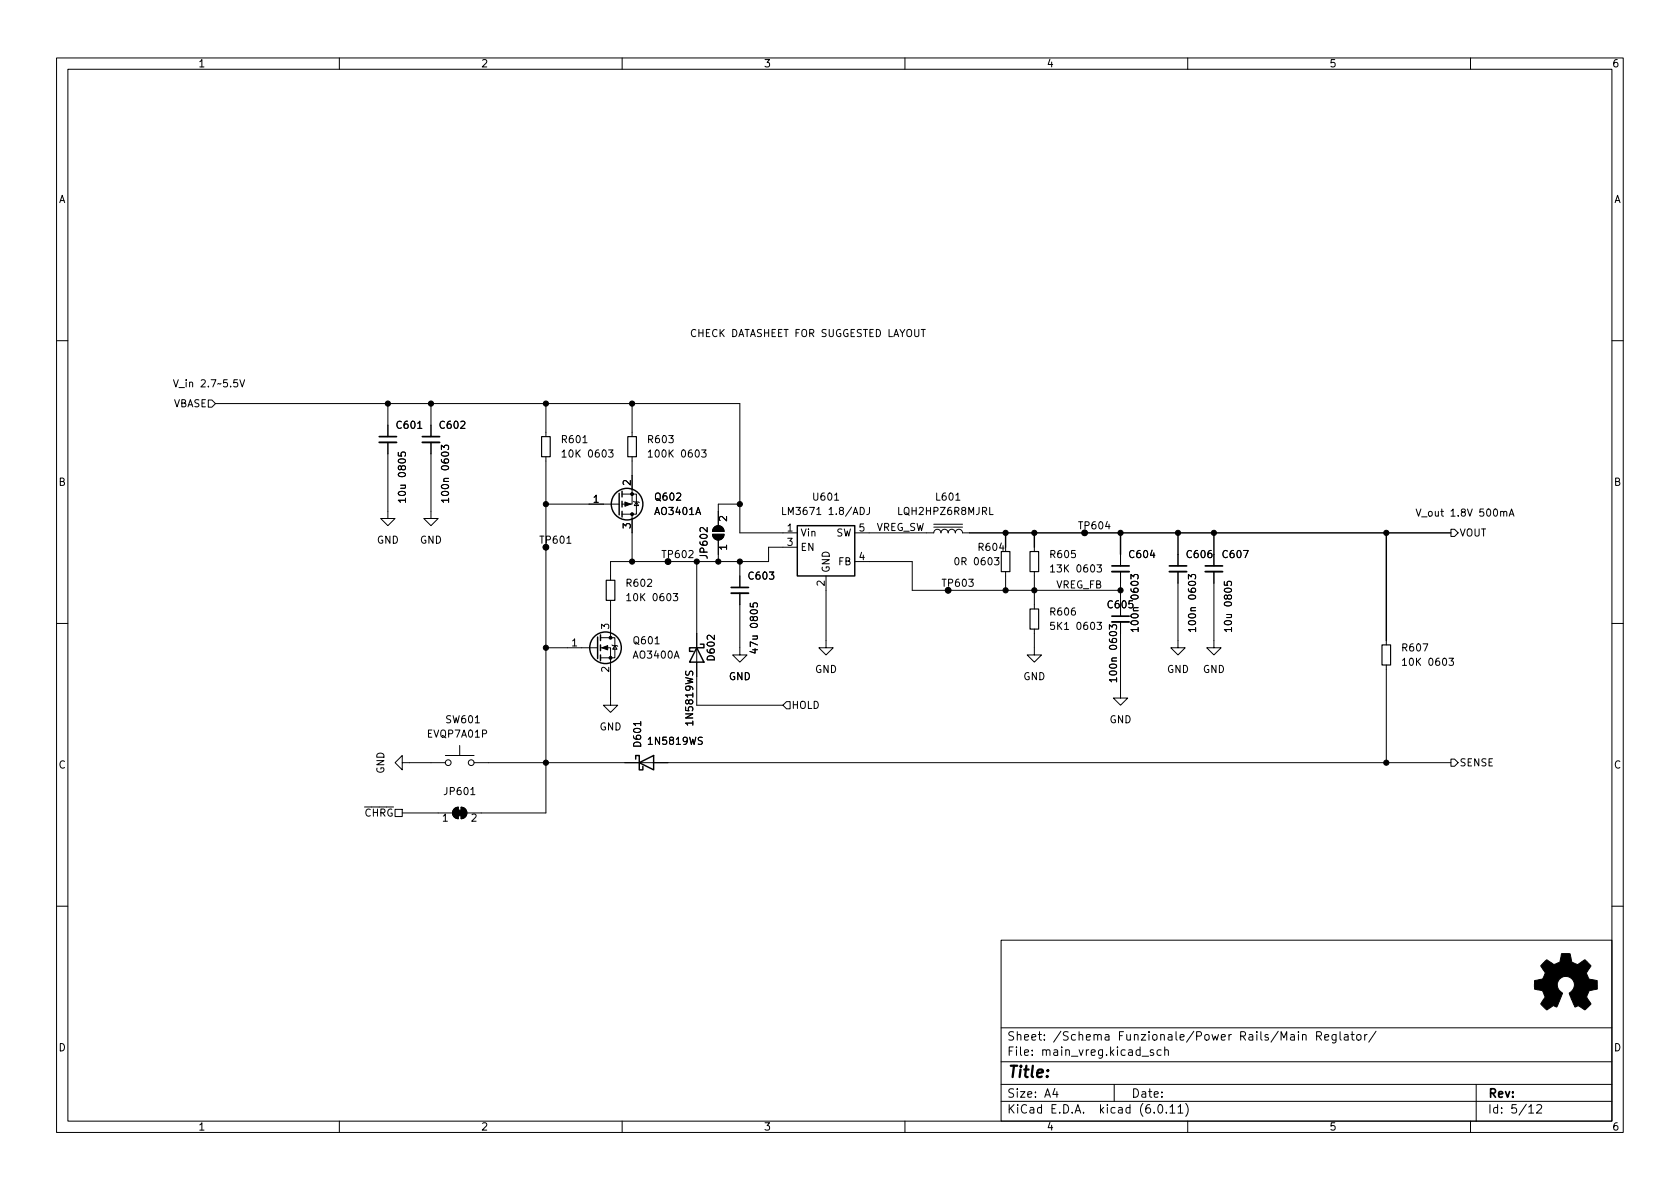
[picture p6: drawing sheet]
<svg xmlns="http://www.w3.org/2000/svg" width="297mm" height="210mm" viewBox="0 0 297 210" stroke-linecap="round" stroke-linejoin="round" font-family="sans-serif">
<g fill="none" stroke="#000" stroke-width=".18">
<path d="M10 10.2h277v190.1h-277zM12 12.2h273v186.1h-273zM60 10.2v2M110 10.2v2M160 10.2v2M210 10.2v2M260 10.2v2M10 60.2h2M36.8 70.7h.7l.6 .7-.6 .6h-.7zM38.1 71.4h92.7v22.8h10.2M42.4 67.1l.4 1.3 .5-1.3M68.6 78.2v13.5h1.2l-1.2 1.3-1.3-1.3h1.3"/>
<path d="M68.6 71.4v5.8M70.4 80v.6l.6 .1-.1-.2 .1-.4 .2-.2 .4 .1 .1 .2-.1 .5M73.9 75.8h.7M76.2 78.2v13.5h1.3l-1.3 1.3-1.3-1.3h1.3M76.2 71.4v5.8M78 79.5v-.8l.5 .5 .1-.4h.6l.1 .2-.1 .5M96.5 71.4v5.8M103.1 78.3h.7M107.6 79.6h.8l-.4 .4 .3 .2v.5l-.1 .1-.6-.1M111.8 71.4v5.8M124.1 79.6h.7l-.4 .4 .4 .2v.5l-.2 .1-.5-.1M285 60.2h2"/>
<path d="M79.3 84.6l-.8 .1v.3l.1 .1M96.5 80.8v63h-14M96.5 89.1h13M100.2 96.1h.8M110 87.4h2.5v3.5h-2.5M111.8 80.8v8.3h-1.8M111.8 90.9v8.4M112 88.6l.1 .2h.8l.1 .1M112.5 88.8l.4 .6h-.8zM123 91l.5-1.3 .4 1.3M123.2 99.3v25.4h15.2M125 93.3v.8l-.9-.8-.3 .2 .1 .5"/>
<path d="M126 94.5h2a1.02 1.02 0 0 1-1 1 1.02 1.02 0 0 1-1-1zM126.3 93.3a1.02 1.02 0 0 1 1.1-.3 1.02 1.02 0 0 1 .6 1h-2zM127 95.5v3.8M128.5 96.8h-1.3l.4 .3M128.5 91.3v.8l-.9-.8-.4 .3 .1 .5M130.8 99.3v4.6M130.8 89.1h-3.8v3.9M141 96.8h-5.1v2.5h-28v3.3M144.4 90.1l.4-.4v1.3M144.4 91h.7M147.6 88.5h.7M151.1 94.2h14a.64 .64 0 0 1 .6-.6 .64 .64 0 0 1 .7 .6 .64 .64 0 0 1 .6-.6 .64 .64 0 0 1 .6 .6 .64 .64 0 0 1 .7-.6 .64 .64 0 0 1 .6 .6 .64 .64 0 0 1 .6-.6 .64 .64 0 0 1 .7 .6h1.2"/>
<path d="M151.1 99.3h10.2v5.1h36.8M153.7 89.7v.9a.41 .41 0 0 1-.5 .4M165.1 93.2h5.1M165.1 92.7h5.1M169 88.5h.7M175 89.7v1.3h.6M175.8 98.6h.8l-.4 .5 .4 .1v.6l-.2 .1-.6-.1M177 96l-.3 .9h.8M177.8 96.8v.7M182.9 96.8v.7M194 99.9h.8l-.5 .5 .4 .1v.5l-.2 .2-.5-.2M198.1 98v2.1"/>
<path d="M203.7 97.3l-.3 .9h.8M208.3 98v2.1M214.6 98v2.1M219.8 97.3h.9l-.5 1.3M256.5 93.6h.7l.6 .6-.6 .7h-.7zM10 110.2h2M96.5 114.5h9.2M106.2 114.5h1.7v10.2h1.3l-1.3 1.3-1.2-1.3h1.2M106.2 112.8h2.5v3.5h-2.5M107.9 106.2v6.6M108.2 114l.1 .2h.8l.1 .1M108.7 114.2l.4 .6h-.8z"/>
<path d="M115.8 113.9h.8M119 105h.8l-.4 .4 .4 .2v.5l-.2 .1-.6-.1M119.2 116.4l.4-1.3 .5 1.3M121.3 118.7l-.1 .5 .1 .1h.4l.3-.5 .3-.1 .2 .2-.1 .5M130.8 104.9v10.9h1.3l-1.3 1.3-1.3-1.3h1.3M132.7 106.7v.6h.6l-.2-.1 .1-.5 .2-.1 .4 .1 .1 .1-.1 .5M146 101.8v12.7h1.3l-1.3 1.3-1.2-1.3h1.2M177.8 101.1v3.3M182.9 111.2v4.6h1.2l-1.2 1.3-1.3-1.3h1.3M182.9 101.1v6.6M188.2 111.3h.7M194 110h.8l-.5 .5 .4 .1v.6l-.2 .1-.5-.1"/>
<path d="M196.2 111.3v-.8l.4 .4 .2-.4h.5l.1 .2-.1 .6M197.4 116.3l-.8 .1v.3l.1 .2M198.1 110v13.4h1.3l-1.3 1.3-1.3-1.3h1.3M198.1 101.1v7.9M200 102.4v-.8l.4 .4 .2-.4h.5l.1 .2-.1 .6M201.2 107.5h-.8v.3l.1 .2M208.3 101.1v13.4h1.2l-1.2 1.3-1.3-1.3h1.3M210.1 102.4v-.8l.5 .4 .1-.4h.6l.1 .2-.1 .6M211.4 107.5h-.8l-.1 .3 .2 .2M214.6 101.1v13.4h1.3l-1.3 1.3-1.2-1.3h1.2M216.5 102.9v.6h.6l-.1-.2v-.4l.2-.1 .4 .1 .1 .1-.1 .5M245.1 113.3v.7"/>
<path d="M245.1 117.6v17.3M251.6 113.9h.8l-.5 1.2M256.2 116.4h.8l-.4 .5 .3 .1v.5l-.2 .2-.5-.2M285 110.2h2M71.1 134.9v-1.3l-1.3 1.3 1.3 1.2v-1.2h7.6M78.7 133.6h5.1M81.3 131.8v1.8M83.2 139.6l.4-.3v1.2M83.8 134.9h172.7M84 127.8h.8M113.3 127.6v.7M124.2 130.4h-.5l-.2 .1v.3l.6 .3 .1 .3-.3 .2h-.4"/>
<path d="M139.1 124.1h.6v1.2h-.6l-.7-.6zM256.5 134.2h.7l.6 .7-.6 .6h-.7zM64.4 142.7h5.2M71.1 143.8h8.9M78.4 144.3l.3-.3v1.2M80.3 143l.7-.3v2.1a1.02 1.02 0 0 1-.9-.7 1.02 1.02 0 0 1 .2-1.1zM81.5 142.7a1.02 1.02 0 0 1 1.1 1.1 1.02 1.02 0 0 1-1.1 1zM83.2 140.5h.8M83.5 144.1l.4-.1 .3 .3-.8 .9h.8M10 160.2h2M177 166.3h108v32h-108zM285 160.2h2"/>
<path d="M60 198.3v2M110 198.3v2M160 198.3v2M177 194.8h108M177 191.8h108M177 187.8h108M177 181.8h108M182.5 186.5v.1M182.5 185.7v.1M184.6 183.8v.1M184.6 183v.1M195.4 183h.6l.1 .9"/>
<path d="M196.1 183.3l-.5 .1a.29 .29 0 0 0-.2 .2 .29 .29 0 0 0 .2 .3h.5M197 191.8v3M205.3 185.7l-.4-.1-.3 .3v.4l.1 .3h.6M205.9 185.8l.2-.2 .4 .1 .1 .9M205.9 185.1v1.5M209.6 195.1a1.72 1.72 0 0 1 0 2.3M210 198.3v2M214.3 182.9l.3 1 .3-.7 .2 .7 .3-1M215.9 183.4l.7-.1v-.3l-.5-.1-.2 .2 .1 .8h.6M217.3 182.9v1M217.7 182.9l-.3 .1-.1 .2M230.3 183.1l.2-.2 .4 .1v.9"/>
<path d="M230.3 182.9v1M243.3 182.4l-1.3 1.9M260 198.3v2M261 191.8v6.5M271.7 195.5l.6-.2 .2 .2 .1 .3-.9 1h.9"/>
<circle cx="96.5" cy="96.8" r=".51"/>
<circle cx="118.1" cy="99.3" r=".51"/>
<circle cx="191.8" cy="94.2" r=".51"/>
<circle cx="167.6" cy="104.4" r=".51"/>
<circle cx="79.2" cy="134.9" r=".51"/>
<circle cx="83.3" cy="134.9" r=".51"/>
</g>
<path d="M67.1 78.2h3M74.7 78.2h3M129.3 104.9h3M196.6 101.1h3M196.6 110h3M206.8 101.1h3M213.1 101.1h3.1" fill="none" stroke="#000" stroke-width=".33"/>
<path d="M67.1 77.2h3M74.7 77.2h3M129.3 103.9h3M196.6 100.1h3M196.6 109h3M206.8 100.1h3M213.1 100.1h3.1" fill="none" stroke="#000" stroke-width=".3"/>
<path d="M95.8 77.2h1.5v3.6h-1.5zM111 77.2h1.5v3.6h-1.5zM177 97.5h1.6v3.6h-1.6zM182.1 97.5h1.5v3.6h-1.5zM107.2 102.6h1.5v3.6h-1.5zM182.1 107.7h1.5v3.5h-1.5zM244.3 114h1.6v3.6h-1.6z" fill="none" stroke="#000" stroke-width=".2"/>
<g fill="#000" stroke="#000" stroke-width=".18">
<path d="M110.5 88.8l1 .3-1 .4zM126 94.5h2a1.02 1.02 0 0 1-1 1 1.02 1.02 0 0 1-1-1zM126.3 93.3a1.02 1.02 0 0 1 1.1-.3 1.02 1.02 0 0 1 .6 1h-2zM106.4 114.5l1-.3v.7zM80.8 143.3h1v1h-1zM80.3 143l.7-.3v2.1a1.02 1.02 0 0 1-.9-.7 1.02 1.02 0 0 1 .2-1.1zM81.5 142.7a1.02 1.02 0 0 1 1.1 1.1 1.02 1.02 0 0 1-1.1 1zM272.9 170.2l.6-.5 .9 .6a.62 .62 0 0 0 1 0l.2-.1a1.62 1.62 0 0 0 .4-1.3l.1-.3 1.5 .1 .2 .7a.74 .74 0 0 0 .6 1l.5 .2 1.3-.9 1.1 1.1-.4 .6a.75 .75 0 0 0-.2 1.2l.2 .5 1.5 .3v1.5l-1.4 .3-.1 .1a1.23 1.23 0 0 0-.3 1.2l.7 1-.1 .2-1 .9-.8-.6a.54 .54 0 0 0-.9 .1l-1-2.4a2.33 2.33 0 0 0 .8-1.9 1.54 1.54 0 0 0-2.5-.7 1.54 1.54 0 0 0 .5 2.5l-1.1 2.5a.69 .69 0 0 0-1.1 .1l-.6 .4-1.1-1.1 .8-1.2-.2-.5a.71 .71 0 0 0-.9-.7l-.8-.2v-1.5l.5-.1a1.11 1.11 0 0 0 1.2-.7 .72 .72 0 0 0-.2-1.2l-.4-.6z"/>
<circle cx="68.6" cy="71.4" r=".46"/>
<circle cx="76.2" cy="71.4" r=".46"/>
<circle cx="96.5" cy="71.4" r=".46"/>
<circle cx="111.8" cy="71.4" r=".46"/>
<circle cx="96.5" cy="96.8" r=".46"/>
<circle cx="96.5" cy="89.1" r=".46"/>
<circle cx="111.8" cy="99.3" r=".46"/>
<circle cx="111.8" cy="90.9" r=".25"/>
<circle cx="111.8" cy="87.4" r=".25"/>
<circle cx="118.1" cy="99.3" r=".46"/>
<circle cx="123.2" cy="99.3" r=".46"/>
<circle cx="127" cy="99.3" r=".46"/>
<circle cx="130.8" cy="99.3" r=".46"/>
<circle cx="130.8" cy="89.1" r=".46"/>
<circle cx="177.8" cy="94.2" r=".46"/>
<circle cx="182.9" cy="94.2" r=".46"/>
<circle cx="191.8" cy="94.2" r=".46"/>
<circle cx="198.1" cy="94.2" r=".46"/>
<circle cx="208.3" cy="94.2" r=".46"/>
<circle cx="214.6" cy="94.2" r=".46"/>
<circle cx="245.1" cy="94.2" r=".46"/>
<circle cx="96.5" cy="114.5" r=".46"/>
<circle cx="107.9" cy="112.8" r=".25"/>
<circle cx="107.9" cy="116.3" r=".25"/>
<circle cx="167.6" cy="104.4" r=".46"/>
<circle cx="177.8" cy="104.4" r=".46"/>
<circle cx="182.9" cy="104.4" r=".46"/>
<circle cx="198.1" cy="104.4" r=".46"/>
<circle cx="96.5" cy="134.9" r=".46"/>
<circle cx="245.1" cy="134.9" r=".46"/>
</g>
<g fill="none" stroke="#000" stroke-width=".25">
<path d="M109.5 87.2v3.9M110 86.9v1M110 88.6v1.1M110 90.4v1M141 93h10.1v8.8h-10.1zM171.4 94.2h85.1M177.8 94.2v2.6M182.9 94.2v2.6M198.1 94.2v3.8M208.3 94.2v3.8M214.6 94.2v3.8M245.1 94.2v19.1"/>
<path d="M105.7 112.6v3.9M106.2 112.3v1M106.2 114v1.1M106.2 115.8v1M123.2 114.5l1.3 2.6h-2.6zM123.8 113.9h.7v.6h-2.6v.7h.7M112.4 134.2v-.6h.6v2.5h.7v-.6M113 134.9l2.6-1.3v2.5z"/>
<circle cx="110.9" cy="89.1" r="2.79"/>
<circle cx="107.1" cy="114.5" r="2.79"/>
</g>
<text font-size="2.8" x="178" y="191.2">Title:</text>
<g font-size="2.1">
<text x="178" y="184.5">Sheet:</text>
<text x="186.2" y="184.5">/Schema</text>
<text x="197.8" y="184.5">Funzionale/Power</text>
<text x="219.4" y="184.5">Rails/Main</text>
<text x="233" y="184.5">Reglator/</text>
<text x="178" y="187.2">File:</text>
<text x="184.4" y="187.2">main_vreg.kicad_sch</text>
<text x="178" y="197.4">KiCad</text>
<text x="178" y="194.6">Size:</text>
<text x="184.7" y="194.6">A4</text>
<text x="185.7" y="197.4">E.D.A.</text>
<text x="194.6" y="197.4">kicad</text>
<text x="200" y="194.6">Date:</text>
<text x="201.8" y="197.4">(6.0.11)</text>
<text x="263" y="194.6">Rev:</text>
<text x="263" y="197.4">Id:</text>
<text x="267.1" y="197.4">5/12</text>
</g>
<g font-size="1.8">
<text x="35" y="12.3">1</text>
<text x="85" y="12.3">2</text>
<text x="135" y="12.3">3</text>
<text x="185" y="12.3">4</text>
<text x="235" y="12.3">5</text>
<text x="285" y="12.3">6</text>
<text x="10.4" y="36.3">A</text>
<text x="285.4" y="36.3">A</text>
<text x="121.9" y="59.6">CHECK DATASHEET FOR SUGGESTED LAYOUT</text>
<text x="30.5" y="68.5">V_in</text>
<text x="35.4" y="68.5">2.7~5.5V</text>
<text x="30.7" y="72.4">VBASE</text>
<text x="69.9" y="76.2">C601</text>
<text x="77.5" y="76.2">C602</text>
<text x="79.8" y="83.2" transform="rotate(-90 79.8 83.2)">0603</text>
<text x="99.1" y="78.7">R601</text>
<text x="99.1" y="81.3">10K</text>
<text x="103.9" y="81.3">0603</text>
<text x="114.3" y="78.7">R603</text>
<text x="114.3" y="81.3">100K</text>
<text x="120.3" y="81.3">0603</text>
<text x="10.3" y="86.3">B</text>
<text x="72.1" y="89.1" transform="rotate(-90 72.1 89.1)">10u</text>
<text x="72.1" y="84.5" transform="rotate(-90 72.1 84.5)">0805</text>
<text x="79.8" y="89.1" transform="rotate(-90 79.8 89.1)">100n</text>
<text x="104.7" y="88.9">1</text>
<text x="111.5" y="86" transform="rotate(-90 111.5 86)">2</text>
<text x="115.6" y="88.9">Q602</text>
<text x="143.5" y="88.9">U601</text>
<text x="165.2" y="88.9">L601</text>
<text x="285.3" y="86.3">B</text>
<text x="111.5" y="93.6" transform="rotate(-90 111.5 93.6)">3</text>
<text x="115.6" y="91.4">AO3401A</text>
<text x="138" y="91.4">LM3671</text>
<text x="139" y="94">1</text>
<text x="141.5" y="95.3">Vin</text>
<text x="146.4" y="91.4">1.8/ADJ</text>
<text x="147.8" y="95.3">SW</text>
<text x="151.7" y="94">5</text>
<text x="154.9" y="93.9">VREG_SW</text>
<text x="158.5" y="91.4">LQH2HPZ6R8MJRL</text>
<text x="190.5" y="94">TP604</text>
<text x="250.2" y="91.3">V_out</text>
<text x="256.4" y="91.3">1.8V</text>
<text x="258" y="95.3">VOUT</text>
<text x="261.6" y="91.3">500mA</text>
<text x="66.6" y="96.5">GND</text>
<text x="74.2" y="96.5">GND</text>
<text x="95.3" y="96.5">TP601</text>
<text x="116.8" y="99.1">TP602</text>
<text x="125.5" y="99" transform="rotate(-90 125.5 99)">JP602</text>
<text x="129.3" y="97.4" transform="rotate(-90 129.3 97.4)">1</text>
<text x="139" y="96.5">3</text>
<text x="141.5" y="97.8">EN</text>
<text x="147.1" y="101.3" transform="rotate(-90 147.1 101.3)">GND</text>
<text x="148.1" y="100.3">FB</text>
<text x="151.7" y="99.1">4</text>
<text x="168.5" y="100.3">0R</text>
<text x="172.1" y="100.3">0603</text>
<text x="172.7" y="97.8">R604</text>
<text x="185.4" y="99.1">R605</text>
<text x="185.4" y="101.6">13K</text>
<text x="190.2" y="101.6">0603</text>
<text x="199.4" y="99.1">C604</text>
<text x="209.6" y="99.1">C606</text>
<text x="215.9" y="99.1">C607</text>
<text x="110.5" y="104.1">R602</text>
<text x="110.5" y="106.7">10K</text>
<text x="115.3" y="106.7">0603</text>
<text x="132.1" y="102.9">C603</text>
<text x="145.8" y="103.8" transform="rotate(-90 145.8 103.8)">2</text>
<text x="166.4" y="104.1">TP603</text>
<text x="186.7" y="104">VREG_FB</text>
<text x="195.6" y="108">C605</text>
<text x="201.7" y="106.1" transform="rotate(-90 201.7 106.1)">0603</text>
<text x="211.8" y="106.1" transform="rotate(-90 211.8 106.1)">0603</text>
<text x="218.2" y="107.3" transform="rotate(-90 218.2 107.3)">0805</text>
<text x="107.7" y="111.4" transform="rotate(-90 107.7 111.4)">3</text>
<text x="134.4" y="111.1" transform="rotate(-90 134.4 111.1)">0805</text>
<text x="185.4" y="109.2">R606</text>
<text x="185.4" y="111.8">5K1</text>
<text x="190.2" y="111.8">0603</text>
<text x="201.7" y="112" transform="rotate(-90 201.7 112)">100n</text>
<text x="211.8" y="112" transform="rotate(-90 211.8 112)">100n</text>
<text x="218.2" y="112" transform="rotate(-90 218.2 112)">10u</text>
<text x="100.9" y="114.3">1</text>
<text x="107.7" y="119" transform="rotate(-90 107.7 119)">2</text>
<text x="111.8" y="114.3">Q601</text>
<text x="111.8" y="116.8">AO3400A</text>
<text x="126.8" y="117.1" transform="rotate(-90 126.8 117.1)">D602</text>
<text x="134.4" y="115.8" transform="rotate(-90 134.4 115.8)">47u</text>
<text x="144" y="119.4">GND</text>
<text x="197.9" y="115" transform="rotate(-90 197.9 115)">0603</text>
<text x="206.3" y="119.4">GND</text>
<text x="212.6" y="119.4">GND</text>
<text x="247.7" y="115.6">R607</text>
<text x="247.7" y="118.1">10K</text>
<text x="252.5" y="118.1">0603</text>
<text x="128.8" y="120.7">GND</text>
<text x="139.9" y="125.7">HOLD</text>
<text x="180.9" y="120.7">GND</text>
<text x="197.9" y="120.9" transform="rotate(-90 197.9 120.9)">100n</text>
<text x="75.4" y="130.8">EVQP7A01P</text>
<text x="78.6" y="128.3">SW601</text>
<text x="105.9" y="129.5">GND</text>
<text x="122.9" y="128.6" transform="rotate(-90 122.9 128.6)">1N5819WS</text>
<text x="196.1" y="128.3">GND</text>
<text x="10.3" y="136.3">C</text>
<text x="68.3" y="136.9" transform="rotate(-90 68.3 136.9)">GND</text>
<text x="113.7" y="132.3" transform="rotate(-90 113.7 132.3)">D601</text>
<text x="114.3" y="132.1">1N5819WS</text>
<text x="258" y="135.9">SENSE</text>
<text x="285.3" y="136.3">C</text>
<text x="78.3" y="141">JP601</text>
<text x="64.4" y="144.8">~{CHRG}</text>
<text x="78.1" y="146.1">1</text>
<text x="10.3" y="186.3">D</text>
<text x="285.3" y="186.3">D</text>
<text x="35" y="200.3">1</text>
<text x="85" y="200.3">2</text>
<text x="135" y="200.3">3</text>
<text x="185" y="200.3">4</text>
<text x="235" y="200.3">5</text>
<text x="285" y="200.3">6</text>
</g>
</svg>
